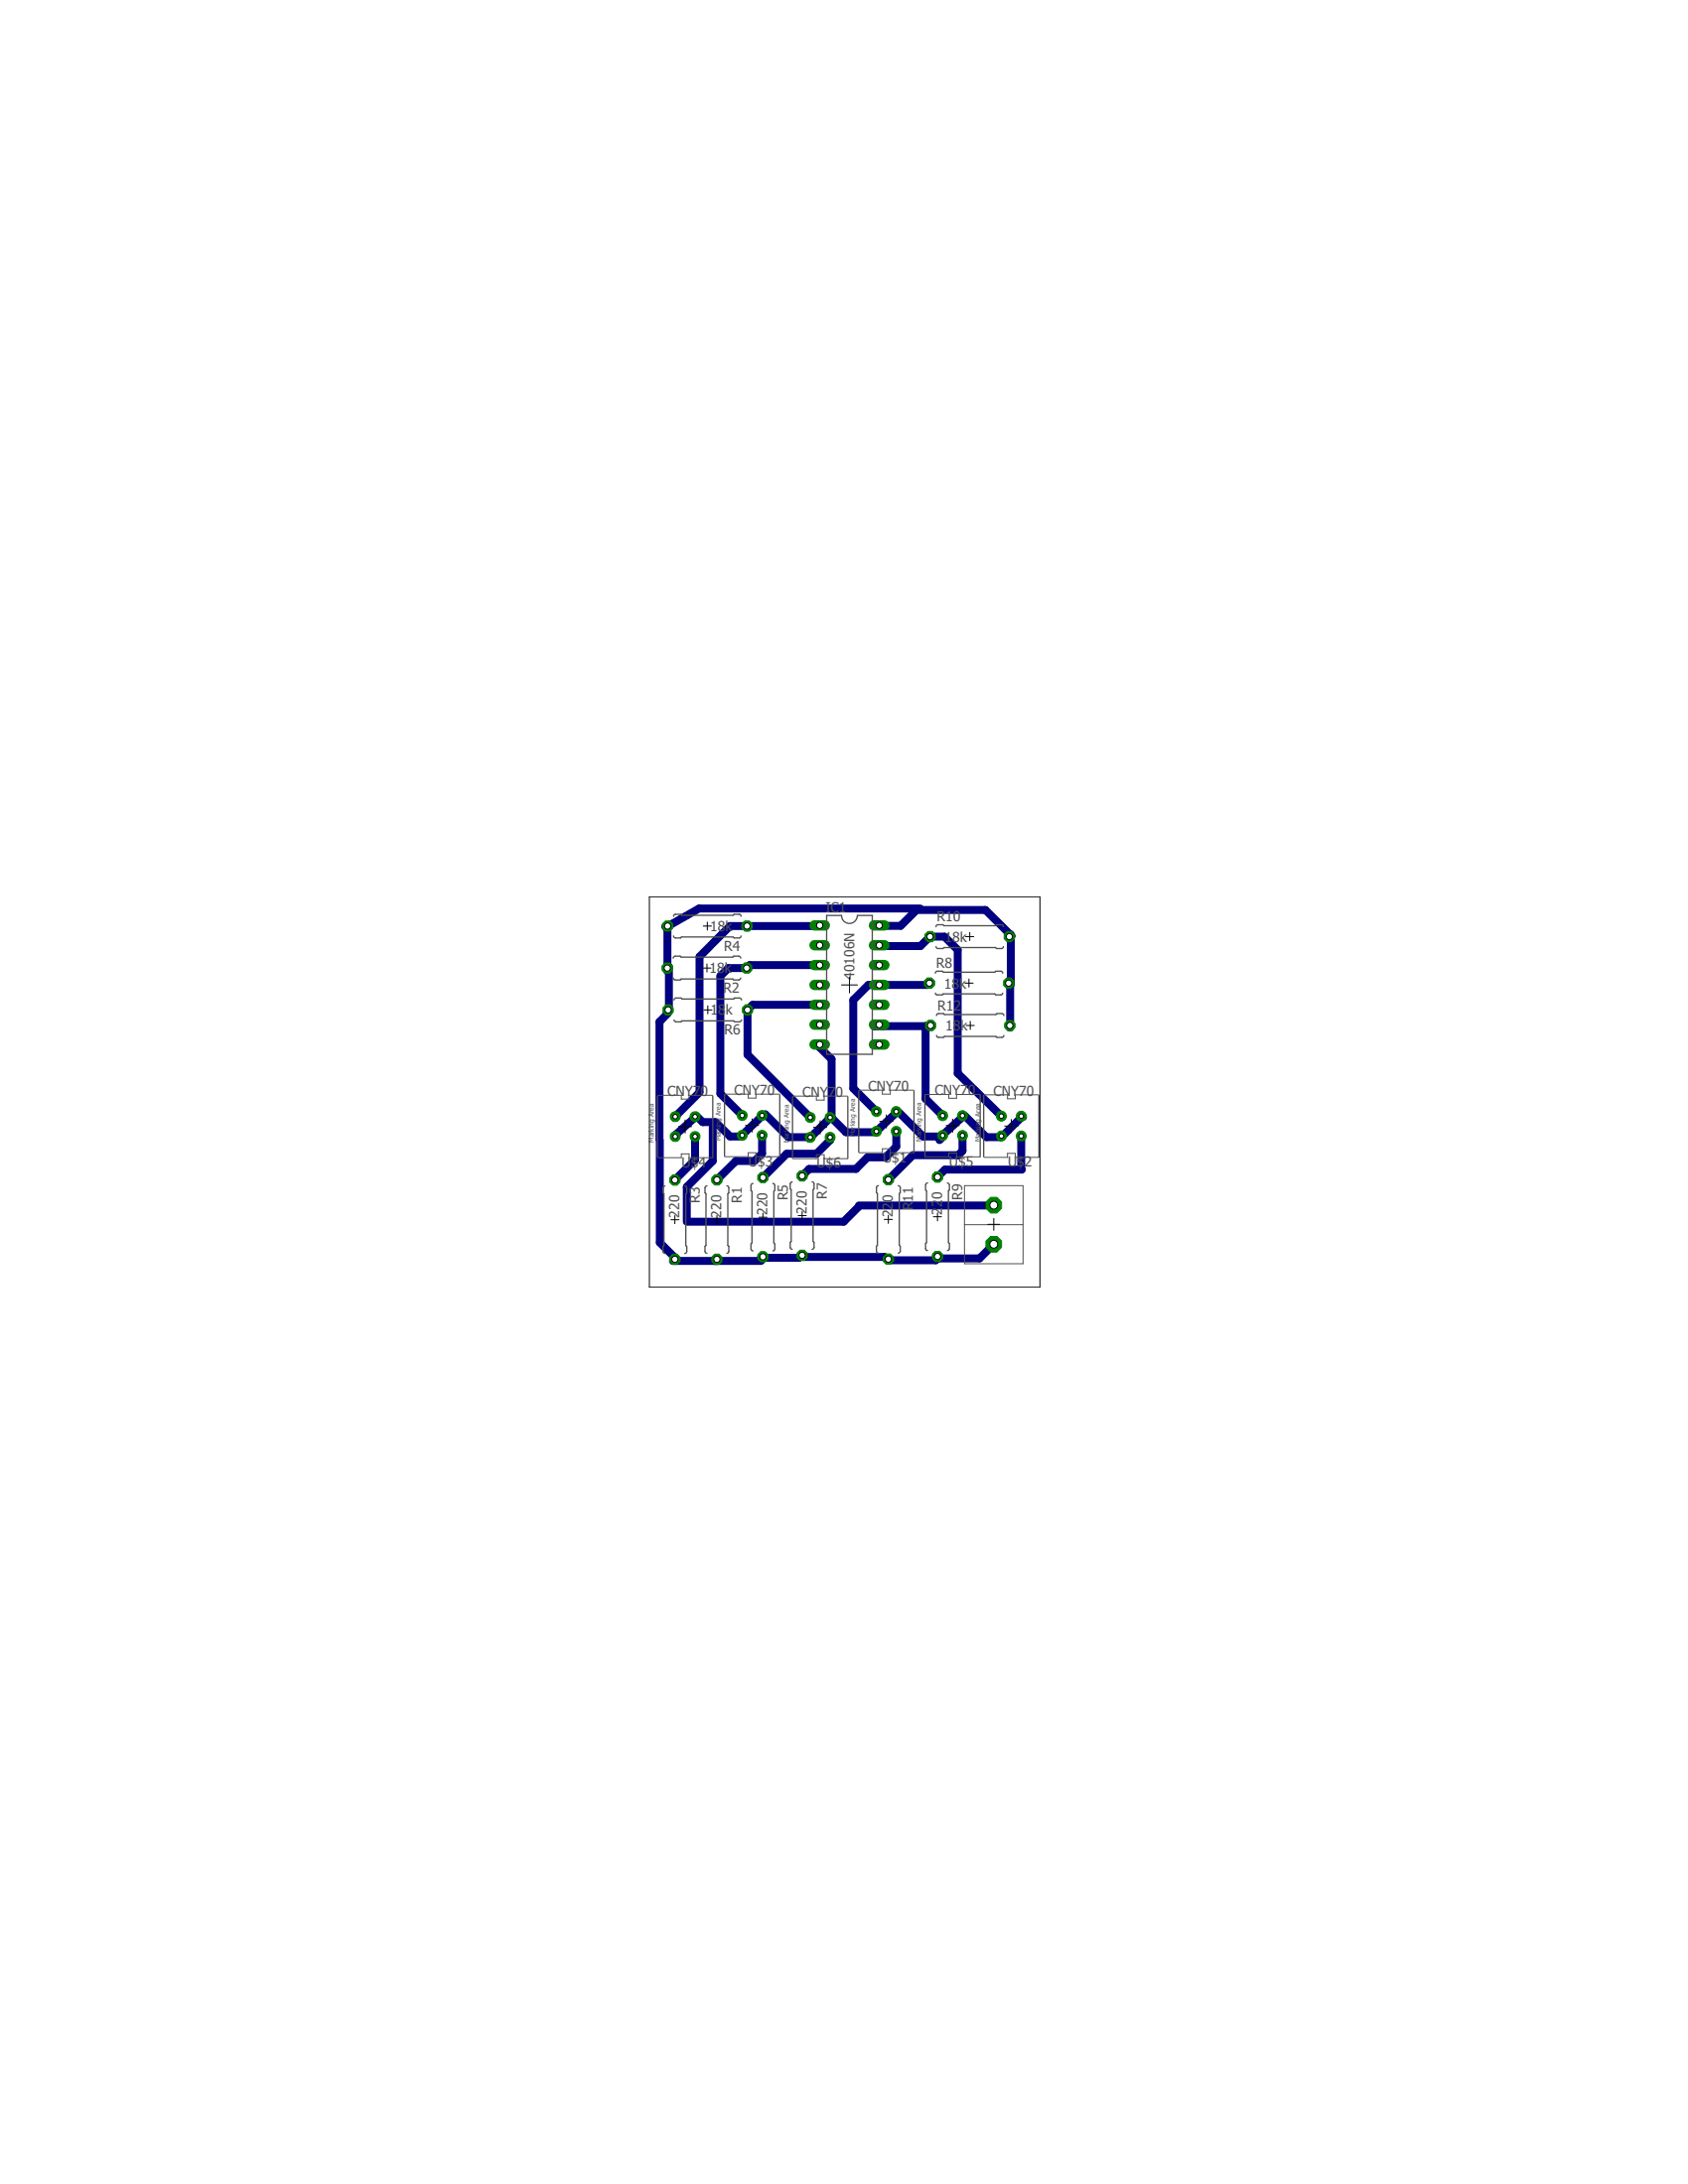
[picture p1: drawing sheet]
<svg xmlns="http://www.w3.org/2000/svg" width="216mm" height="279mm" viewBox="0 0 216 279" stroke-linecap="round" stroke-linejoin="round" font-family="sans-serif">
<g fill="none" stroke="#000080" stroke-width="1">
<path d="M85.1 118.5h.3v5.8M104.8 118.4v.1h-11.4l-3.9 3.9v17.3l-3.1 3.2M112.5 118.3l-.2 .1M113 118.4h2.2l2-2h8.8l3.4 3.3M117.7 116.2h-28.3l-4.2 2.4M129.3 119.5v6.4l-.2 .2M85.4 123.7h.2v5.6M85.4 129.6l-1.1 1.1v15.1M104.6 133.8l1.8 1.7v7.5M104.8 123.5h-8.9l-.4 .3h-2.3l-1.1 1.1v15l2.8 2.8M104.8 128.5h-8.5l-.7 .7v5.7l8 8.1M112.5 131.1h-.5l-.2 .2h7.1l.1-.1"/>
<path d="M112.5 120.9h.2M112.9 121h4.8l1.3-1.2h1.8l1.7 1.7v15.8l5.6 5.5M118.4 131.3v9.3l2.2 2.1M118.9 125.8l-.3 .2h-7.5l-2 1.9v11.3l3 3M129.2 125.6v5.9M84.4 145.9v13.1l1.8 1.8M88.9 143l-2.4 2.1M88.9 145.4v3l-2.6 2.6M89 142.7l.9 .9h1.6l1.9 1.8h1.5M91.2 144.1v4.4l-3.4 3.3v4.5M97.5 142.7l-2.6 2.5M97.6 145.4l-.1-.2v2.4l-1 .9h-2.4l-2.4 2.4"/>
<path d="M97.9 142.5l2.9 3h2.8M105.9 143.3l-2.4 2.4M106.2 145.5v.4l-1.8 1.7h-3.8l-3 3M106.4 143.1l1.8 1.7h4M109.9 154.2h17.5M109.9 154.3l-2 2h-19.9M114.6 144.7v2l-1.3 1.4h-2.3l-1.5 1.4h-6l-.9 .9M114.6 142.3l-2.6 2.5M115 142.3l3.1 3.1h2.4M120.4 145.7l-.2 .2M123.1 145.3v1.9l-.5 .6h-5.8l-3.2 3.1M123.3 142.7l-2.9 2.7"/>
<path d="M123.4 142.7l2.8 2.8h1.8M127.1 159.2l-1.8 1.8h-5.3l-.3 .2h-6.2l-.4-.4h-10.4M130.6 145.3l.1 4.3h-9.8l-1 1M130.9 142.9h-.2l-2.4 2.4M91.8 161l-.2 .3M97.3 160.9l.4 .1-.4 .3h-11.2M102.5 160.6l-.3 .3h-4.6"/>
</g>
<path d="M104.2 118.4h1.3" fill="none" stroke="#008000" stroke-width="1.3"/>
<circle cx="104.8" cy="118.4" r=".4" fill="#fff" stroke="#000" stroke-width=".13"/>
<path d="M104.2 120.9h1.3" fill="none" stroke="#008000" stroke-width="1.3"/>
<circle cx="104.8" cy="120.9" r=".4" fill="#fff" stroke="#000" stroke-width=".13"/>
<path d="M104.2 133.6h1.3" fill="none" stroke="#008000" stroke-width="1.3"/>
<circle cx="104.8" cy="133.6" r=".4" fill="#fff" stroke="#000" stroke-width=".13"/>
<path d="M111.8 133.6h1.3" fill="none" stroke="#008000" stroke-width="1.3"/>
<circle cx="112.5" cy="133.6" r=".4" fill="#fff" stroke="#000" stroke-width=".13"/>
<path d="M104.2 123.5h1.3" fill="none" stroke="#008000" stroke-width="1.3"/>
<circle cx="104.8" cy="123.5" r=".4" fill="#fff" stroke="#000" stroke-width=".13"/>
<path d="M104.2 126h1.3" fill="none" stroke="#008000" stroke-width="1.3"/>
<circle cx="104.8" cy="126" r=".4" fill="#fff" stroke="#000" stroke-width=".13"/>
<path d="M104.2 131.1h1.3" fill="none" stroke="#008000" stroke-width="1.3"/>
<circle cx="104.8" cy="131.1" r=".4" fill="#fff" stroke="#000" stroke-width=".13"/>
<path d="M104.2 128.5h1.3" fill="none" stroke="#008000" stroke-width="1.3"/>
<circle cx="104.8" cy="128.5" r=".4" fill="#fff" stroke="#000" stroke-width=".13"/>
<path d="M111.8 131.1h1.3" fill="none" stroke="#008000" stroke-width="1.3"/>
<circle cx="112.5" cy="131.1" r=".4" fill="#fff" stroke="#000" stroke-width=".13"/>
<path d="M111.8 128.5h1.3" fill="none" stroke="#008000" stroke-width="1.3"/>
<circle cx="112.5" cy="128.5" r=".4" fill="#fff" stroke="#000" stroke-width=".13"/>
<path d="M111.8 126h1.3" fill="none" stroke="#008000" stroke-width="1.3"/>
<circle cx="112.5" cy="126" r=".4" fill="#fff" stroke="#000" stroke-width=".13"/>
<path d="M111.8 123.5h1.3" fill="none" stroke="#008000" stroke-width="1.3"/>
<circle cx="112.5" cy="123.5" r=".4" fill="#fff" stroke="#000" stroke-width=".13"/>
<path d="M111.8 120.9h1.3" fill="none" stroke="#008000" stroke-width="1.3"/>
<circle cx="112.5" cy="120.9" r=".4" fill="#fff" stroke="#000" stroke-width=".13"/>
<path d="M111.8 118.4h1.3" fill="none" stroke="#008000" stroke-width="1.3"/>
<circle cx="112.5" cy="118.4" r=".4" fill="#fff" stroke="#000" stroke-width=".13"/>
<circle cx="91.7" cy="150.9" r=".71" fill="#008000" stroke="#008000" stroke-width=".13"/>
<circle cx="91.7" cy="150.9" r=".4" fill="#fff" stroke="#000" stroke-width=".13"/>
<circle cx="91.7" cy="161.1" r=".71" fill="#008000" stroke="#008000" stroke-width=".13"/>
<circle cx="91.7" cy="161.1" r=".4" fill="#fff" stroke="#000" stroke-width=".13"/>
<circle cx="119" cy="119.8" r=".71" fill="#008000" stroke="#008000" stroke-width=".13"/>
<circle cx="119" cy="119.8" r=".4" fill="#fff" stroke="#000" stroke-width=".13"/>
<circle cx="129.1" cy="119.8" r=".71" fill="#008000" stroke="#008000" stroke-width=".13"/>
<circle cx="129.1" cy="119.8" r=".4" fill="#fff" stroke="#000" stroke-width=".13"/>
<circle cx="113.6" cy="150.9" r=".71" fill="#008000" stroke="#008000" stroke-width=".13"/>
<circle cx="113.6" cy="150.9" r=".4" fill="#fff" stroke="#000" stroke-width=".13"/>
<circle cx="113.6" cy="161.1" r=".71" fill="#008000" stroke="#008000" stroke-width=".13"/>
<circle cx="113.6" cy="161.1" r=".4" fill="#fff" stroke="#000" stroke-width=".13"/>
<circle cx="119" cy="131.2" r=".71" fill="#008000" stroke="#008000" stroke-width=".13"/>
<circle cx="119" cy="131.2" r=".4" fill="#fff" stroke="#000" stroke-width=".13"/>
<circle cx="129.2" cy="131.2" r=".71" fill="#008000" stroke="#008000" stroke-width=".13"/>
<circle cx="129.2" cy="131.2" r=".4" fill="#fff" stroke="#000" stroke-width=".13"/>
<circle cx="95.5" cy="123.8" r=".71" fill="#008000" stroke="#008000" stroke-width=".13"/>
<circle cx="95.5" cy="123.8" r=".4" fill="#fff" stroke="#000" stroke-width=".13"/>
<circle cx="85.3" cy="123.8" r=".71" fill="#008000" stroke="#008000" stroke-width=".13"/>
<circle cx="85.3" cy="123.8" r=".4" fill="#fff" stroke="#000" stroke-width=".13"/>
<circle cx="86.3" cy="151" r=".71" fill="#008000" stroke="#008000" stroke-width=".13"/>
<circle cx="86.3" cy="151" r=".4" fill="#fff" stroke="#000" stroke-width=".13"/>
<circle cx="86.3" cy="161.1" r=".71" fill="#008000" stroke="#008000" stroke-width=".13"/>
<circle cx="86.3" cy="161.1" r=".4" fill="#fff" stroke="#000" stroke-width=".13"/>
<circle cx="95.5" cy="118.5" r=".71" fill="#008000" stroke="#008000" stroke-width=".13"/>
<circle cx="95.5" cy="118.5" r=".4" fill="#fff" stroke="#000" stroke-width=".13"/>
<circle cx="85.4" cy="118.5" r=".71" fill="#008000" stroke="#008000" stroke-width=".13"/>
<circle cx="85.4" cy="118.5" r=".4" fill="#fff" stroke="#000" stroke-width=".13"/>
<circle cx="97.6" cy="150.6" r=".71" fill="#008000" stroke="#008000" stroke-width=".13"/>
<circle cx="97.6" cy="150.6" r=".4" fill="#fff" stroke="#000" stroke-width=".13"/>
<circle cx="97.6" cy="160.8" r=".71" fill="#008000" stroke="#008000" stroke-width=".13"/>
<circle cx="97.6" cy="160.8" r=".4" fill="#fff" stroke="#000" stroke-width=".13"/>
<circle cx="95.6" cy="129.2" r=".71" fill="#008000" stroke="#008000" stroke-width=".13"/>
<circle cx="95.6" cy="129.2" r=".4" fill="#fff" stroke="#000" stroke-width=".13"/>
<circle cx="85.4" cy="129.2" r=".71" fill="#008000" stroke="#008000" stroke-width=".13"/>
<circle cx="85.4" cy="129.2" r=".4" fill="#fff" stroke="#000" stroke-width=".13"/>
<circle cx="102.6" cy="150.4" r=".71" fill="#008000" stroke="#008000" stroke-width=".13"/>
<circle cx="102.6" cy="150.4" r=".4" fill="#fff" stroke="#000" stroke-width=".13"/>
<circle cx="102.6" cy="160.6" r=".71" fill="#008000" stroke="#008000" stroke-width=".13"/>
<circle cx="102.6" cy="160.6" r=".4" fill="#fff" stroke="#000" stroke-width=".13"/>
<circle cx="118.9" cy="125.8" r=".71" fill="#008000" stroke="#008000" stroke-width=".13"/>
<circle cx="118.9" cy="125.8" r=".4" fill="#fff" stroke="#000" stroke-width=".13"/>
<circle cx="129" cy="125.8" r=".71" fill="#008000" stroke="#008000" stroke-width=".13"/>
<circle cx="129" cy="125.8" r=".4" fill="#fff" stroke="#000" stroke-width=".13"/>
<circle cx="119.9" cy="150.6" r=".71" fill="#008000" stroke="#008000" stroke-width=".13"/>
<circle cx="119.9" cy="150.6" r=".4" fill="#fff" stroke="#000" stroke-width=".13"/>
<circle cx="119.9" cy="160.7" r=".71" fill="#008000" stroke="#008000" stroke-width=".13"/>
<circle cx="119.9" cy="160.7" r=".4" fill="#fff" stroke="#000" stroke-width=".13"/>
<circle cx="114.6" cy="142.2" r=".64" fill="#008000" stroke="#008000" stroke-width=".13"/>
<circle cx="114.6" cy="142.2" r=".3" fill="#fff" stroke="#000" stroke-width=".13"/>
<circle cx="112.1" cy="142.2" r=".64" fill="#008000" stroke="#008000" stroke-width=".13"/>
<circle cx="112.1" cy="142.2" r=".3" fill="#fff" stroke="#000" stroke-width=".13"/>
<circle cx="112.1" cy="144.7" r=".64" fill="#008000" stroke="#008000" stroke-width=".13"/>
<circle cx="112.1" cy="144.7" r=".3" fill="#fff" stroke="#000" stroke-width=".13"/>
<circle cx="114.6" cy="144.7" r=".64" fill="#008000" stroke="#008000" stroke-width=".13"/>
<circle cx="114.6" cy="144.7" r=".3" fill="#fff" stroke="#000" stroke-width=".13"/>
<circle cx="130.6" cy="142.8" r=".64" fill="#008000" stroke="#008000" stroke-width=".13"/>
<circle cx="130.6" cy="142.8" r=".3" fill="#fff" stroke="#000" stroke-width=".13"/>
<circle cx="128.1" cy="142.8" r=".64" fill="#008000" stroke="#008000" stroke-width=".13"/>
<circle cx="128.1" cy="142.8" r=".3" fill="#fff" stroke="#000" stroke-width=".13"/>
<circle cx="128.1" cy="145.3" r=".64" fill="#008000" stroke="#008000" stroke-width=".13"/>
<circle cx="128.1" cy="145.3" r=".3" fill="#fff" stroke="#000" stroke-width=".13"/>
<circle cx="130.6" cy="145.3" r=".64" fill="#008000" stroke="#008000" stroke-width=".13"/>
<circle cx="130.6" cy="145.3" r=".3" fill="#fff" stroke="#000" stroke-width=".13"/>
<circle cx="97.5" cy="142.7" r=".64" fill="#008000" stroke="#008000" stroke-width=".13"/>
<circle cx="97.5" cy="142.7" r=".3" fill="#fff" stroke="#000" stroke-width=".13"/>
<circle cx="94.9" cy="142.7" r=".64" fill="#008000" stroke="#008000" stroke-width=".13"/>
<circle cx="94.9" cy="142.7" r=".3" fill="#fff" stroke="#000" stroke-width=".13"/>
<circle cx="94.9" cy="145.2" r=".64" fill="#008000" stroke="#008000" stroke-width=".13"/>
<circle cx="94.9" cy="145.2" r=".3" fill="#fff" stroke="#000" stroke-width=".13"/>
<circle cx="97.5" cy="145.2" r=".64" fill="#008000" stroke="#008000" stroke-width=".13"/>
<circle cx="97.5" cy="145.2" r=".3" fill="#fff" stroke="#000" stroke-width=".13"/>
<circle cx="88.9" cy="142.9" r=".64" fill="#008000" stroke="#008000" stroke-width=".13"/>
<circle cx="88.9" cy="142.9" r=".3" fill="#fff" stroke="#000" stroke-width=".13"/>
<circle cx="86.4" cy="142.9" r=".64" fill="#008000" stroke="#008000" stroke-width=".13"/>
<circle cx="86.4" cy="142.9" r=".3" fill="#fff" stroke="#000" stroke-width=".13"/>
<circle cx="86.4" cy="145.4" r=".64" fill="#008000" stroke="#008000" stroke-width=".13"/>
<circle cx="86.4" cy="145.4" r=".3" fill="#fff" stroke="#000" stroke-width=".13"/>
<circle cx="88.9" cy="145.4" r=".64" fill="#008000" stroke="#008000" stroke-width=".13"/>
<circle cx="88.9" cy="145.4" r=".3" fill="#fff" stroke="#000" stroke-width=".13"/>
<circle cx="123.1" cy="142.7" r=".64" fill="#008000" stroke="#008000" stroke-width=".13"/>
<circle cx="123.1" cy="142.7" r=".3" fill="#fff" stroke="#000" stroke-width=".13"/>
<circle cx="120.6" cy="142.7" r=".64" fill="#008000" stroke="#008000" stroke-width=".13"/>
<circle cx="120.6" cy="142.7" r=".3" fill="#fff" stroke="#000" stroke-width=".13"/>
<circle cx="120.6" cy="145.3" r=".64" fill="#008000" stroke="#008000" stroke-width=".13"/>
<circle cx="120.6" cy="145.3" r=".3" fill="#fff" stroke="#000" stroke-width=".13"/>
<circle cx="123.1" cy="145.3" r=".64" fill="#008000" stroke="#008000" stroke-width=".13"/>
<circle cx="123.1" cy="145.3" r=".3" fill="#fff" stroke="#000" stroke-width=".13"/>
<circle cx="106.2" cy="143" r=".64" fill="#008000" stroke="#008000" stroke-width=".13"/>
<circle cx="106.2" cy="143" r=".3" fill="#fff" stroke="#000" stroke-width=".13"/>
<circle cx="103.6" cy="143" r=".64" fill="#008000" stroke="#008000" stroke-width=".13"/>
<circle cx="103.6" cy="143" r=".3" fill="#fff" stroke="#000" stroke-width=".13"/>
<circle cx="103.6" cy="145.5" r=".64" fill="#008000" stroke="#008000" stroke-width=".13"/>
<circle cx="103.6" cy="145.5" r=".3" fill="#fff" stroke="#000" stroke-width=".13"/>
<circle cx="106.2" cy="145.5" r=".64" fill="#008000" stroke="#008000" stroke-width=".13"/>
<circle cx="106.2" cy="145.5" r=".3" fill="#fff" stroke="#000" stroke-width=".13"/>
<circle cx="127.1" cy="159.2" r="1.07" fill="#008000" stroke="#008000" stroke-width=".13"/>
<circle cx="127.1" cy="159.2" r=".51" fill="#fff" stroke="#000" stroke-width=".13"/>
<circle cx="127.1" cy="154.2" r="1.07" fill="#008000" stroke="#008000" stroke-width=".13"/>
<circle cx="127.1" cy="154.2" r=".51" fill="#fff" stroke="#000" stroke-width=".13"/>
<g fill="none" stroke="#505050" stroke-width=".17">
<path d="M86.1 119.7l.1 .2 .2 .1h.6l.2-.1h6.6l.1 .1h.6l.2-.1 .1-.2M86.1 117.2l.2-.2h.7l.2 .1h6.6l.1-.1h.7l.2 .2M105.7 117.1h1.9a1.02 1.02 0 0 0 1 1 1.02 1.02 0 0 0 1.1-1h1.9v17.8h-5.9zM119.7 118.6l.1-.2 .2-.1h.6l.1 .1h6.6l.2-.1h.6l.2 .1v.2M86.1 125.1l.3 .3h.6l.1-.2h6.6l.2 .2h.6l.2-.3M86.1 122.6l.3-.3h.6l.1 .1h6.6l.2-.1h.6l.2 .3M86.2 130.5l.3 .2h.6l.1-.1h6.6l.2 .1h.6l.2-.2M86.2 127.9l.3-.2h.6l.1 .1h6.6l.2-.1h.6l.2 .2M109.8 139.6v7.8M116.9 139.6v7.8M119.6 124.5l.1-.2 .2-.1h.6l.1 .2h6.6l.2-.2h.6l.2 .1v.2M119.6 127l.2 .3h.7l.1-.2h6.6l.2 .2h.7l.1-.3"/>
<path d="M119.7 121.1l.1 .2h.2h.6l.1-.1h6.6l.2 .1h.6h.2v-.2M119.8 129.9v-.2h.2h.7l.1 .1h6.6l.1-.1h.6h.2l.1 .2M119.8 132.5v.1l.2 .1h.7l.1-.1h6.6l.1 .1h.6l.2-.1 .1-.1M84.1 140.2v7.8M85 151.7l-.1 .1-.1 .2v.6l.1 .1v6.6l-.1 .2v.6l.2 .3M87.6 151.7l.2 .1v.2v.6l-.1 .1v6.6l.1 .2v.6v.2l-.2 .1M90.4 151.7l-.2 .3v.6l.1 .1v6.6l-.1 .1v.7l.1 .2h.1M91.2 140.2v7.9M92.7 140.1v7.8M93 151.7l.2 .1v.2v.6l-.1 .1v6.6l.1 .1v.7v.2h-.2M96.3 151.4l-.2 .1v.2v.6l.1 .1v6.6l-.1 .1v.7v.2h.2M98.8 151.4l.2 .1 .1 .2v.6l-.1 .1v6.6l.1 .1v.7l-.1 .2h-.2"/>
<path d="M99.7 140.1v7.9M101.3 151.2l-.2 .2v.7l.1 .1v6.6l-.1 .1v.7l.2 .2M101.4 140.3v7.8M103.9 151.2l.2 .1v.1v.7l-.1 .1v6.6l.1 .1v.7v.1l-.2 .1M108.4 140.3v7.9M112.4 151.7l-.2 .1-.1 .1v.7l.1 .1v6.6l-.1 .1v.7l.1 .1 .2 .1M114.9 151.7l.2 .2v.7l-.1 .1v6.6l.1 .1v.7l-.2 .2M118.3 140.1v7.8M118.6 151.3l-.2 .1v.2v.6l.1 .2v6.6l-.1 .1v.6v.2l.2 .1M121.2 151.3l.2 .3v.6l-.1 .2v6.6l.1 .1v.6l-.1 .2-.1 .1M125.4 140.1v7.9M125.8 140.1v7.9"/>
<path d="M132.9 140.1v7.9"/>
</g>
<g fill="none" stroke="#505050" stroke-width=".13">
<path d="M92.7 140h3v.5h1v-.5h3M109.9 139.5h3v.5h1v-.5h3M84.1 140.1h3v.5h1v-.5h3M84.1 148.1h3v-.5h1v.5h3M92.7 148h3v-.5h1v.5h3M101.4 140.2h3v.5h1v-.5h3M101.4 148.2h3v-.5h1v.5h3M109.9 147.5h3v-.5h1v.5h3M118.3 140h3v.5h1v-.5h3M118.3 148h3v-.5h1v.5h3M123.4 151.7h7.5v10h-7.5zM123.4 156.7h7.5"/>
<path d="M125.9 140.1h3v.5h1v-.5h2.9M125.9 148.1h3v-.5h1v.5h2.9"/>
</g>
<g fill="none" stroke="#000" stroke-width=".13">
<path d="M83.1 114.7h49.9v50h-49.9zM90 118.5h1M90.5 118v1M123.5 119.8h1M124 119.3v1M89.9 123.8h1M90 129.2h1.1M90.4 123.3v1.1M90.5 128.7v1M107.6 126h2.1M108.6 125v2M123.4 125.8h1.1"/>
<path d="M123.6 131.2h1M123.9 125.2v1.1M124.1 130.7v1M85.8 156h1M86.3 155.5v1M86.8 144.1h1.7M87.6 143.3v1.6M91.2 156h1M91.7 155.5v1M95.4 144h1.6M96.2 143.1v1.7M97.1 155.7h1"/>
<path d="M97.6 155.2v1M102.1 155.5h1M102.6 155v1M104.1 144.2h1.6M104.9 143.4v1.7M112.5 143.5h1.7M113.1 156h1M113.4 142.6v1.7M113.6 155.5v1M119.4 155.7h1M119.9 155.2v1M121 144h1.7"/>
<path d="M121.8 143.2v1.6M126.3 156.6h1.6M127.1 155.9v1.5M128.5 144.1h1.7M129.3 143.2v1.7"/>
</g>
<g font-size="1.8" fill="#505050">
<text x="90.8" y="119.1">18k</text>
<text x="105.6" y="116.7">IC1</text>
<text x="119.8" y="117.9">R10</text>
<text x="90.8" y="124.4">18k</text>
<text x="92.6" y="121.7">R4</text>
<text x="109.3" y="125.3" transform="rotate(-90 109.3 125.3)">40106N</text>
<text x="119.8" y="123.9">R8</text>
<text x="120.9" y="120.5">18k</text>
<text x="90.9" y="129.8">18k</text>
<text x="92.5" y="127">R2</text>
<text x="119.9" y="129.3">R12</text>
<text x="120.8" y="126.4">18</text>
<text x="120.9" y="131.9">18</text>
<text x="122.7" y="126.4">k</text>
<text x="122.9" y="131.9">k</text>
<text x="92.6" y="132.4">R6</text>
<text x="85.3" y="140.2">CNY70</text>
<text x="93.9" y="140.1">CNY70</text>
<text x="102.6" y="140.3">CNY7</text>
<text x="106.9" y="140.3">0</text>
<text x="111.1" y="139.6">CNY70</text>
<text x="119.6" y="140.1">CNY70</text>
<text x="127.1" y="140.1">CNY70</text>
<text x="87.2" y="149.3">U$4</text>
<text x="95.7" y="149.2">U$3</text>
<text x="104.5" y="149.4">U$6</text>
<text x="112.9" y="148.7">U$1</text>
<text x="121.4" y="149.2">U$5</text>
<text x="128.9" y="149.3">U$</text>
<text x="131" y="149.3">2</text>
<text x="86.9" y="155.8" transform="rotate(-90 86.9 155.8)">220</text>
<text x="89.5" y="153.9" transform="rotate(-90 89.5 153.9)">R3</text>
<text x="92.3" y="155.8" transform="rotate(-90 92.3 155.8)">220</text>
<text x="94.9" y="153.9" transform="rotate(-90 94.9 153.9)">R1</text>
<text x="98.2" y="155.5" transform="rotate(-90 98.2 155.5)">220</text>
<text x="100.8" y="153.6" transform="rotate(-90 100.8 153.6)">R5</text>
<text x="103.2" y="155.3" transform="rotate(-90 103.2 155.3)">220</text>
<text x="105.8" y="153.4" transform="rotate(-90 105.8 153.4)">R7</text>
<text x="114.2" y="155.7" transform="rotate(-90 114.2 155.7)">22</text>
<text x="114.2" y="153.8" transform="rotate(-90 114.2 153.8)">0</text>
<text x="116.8" y="154.9" transform="rotate(-90 116.8 154.9)">R</text>
<text x="116.8" y="153.8" transform="rotate(-90 116.8 153.8)">11</text>
<text x="120.5" y="155.4" transform="rotate(-90 120.5 155.4)">220</text>
<text x="123.1" y="153.6" transform="rotate(-90 123.1 153.6)">R9</text>
</g>
<g font-size=".8" fill="#505050">
<text x="83.6" y="146.1" transform="rotate(-90 83.6 146.1)">Marking Area</text>
<text x="92.2" y="146" transform="rotate(-90 92.2 146)">Marking Area</text>
<text x="100.9" y="146.2" transform="rotate(-90 100.9 146.2)">Marking Area</text>
<text x="109.4" y="145.5" transform="rotate(-90 109.4 145.5)">M</text>
<text x="109.4" y="144.8" transform="rotate(-90 109.4 144.8)">arking Area</text>
<text x="117.8" y="146" transform="rotate(-90 117.8 146)">Marking Area</text>
<text x="125.4" y="146.1" transform="rotate(-90 125.4 146.1)">Marking Area</text>
</g>
</svg>
